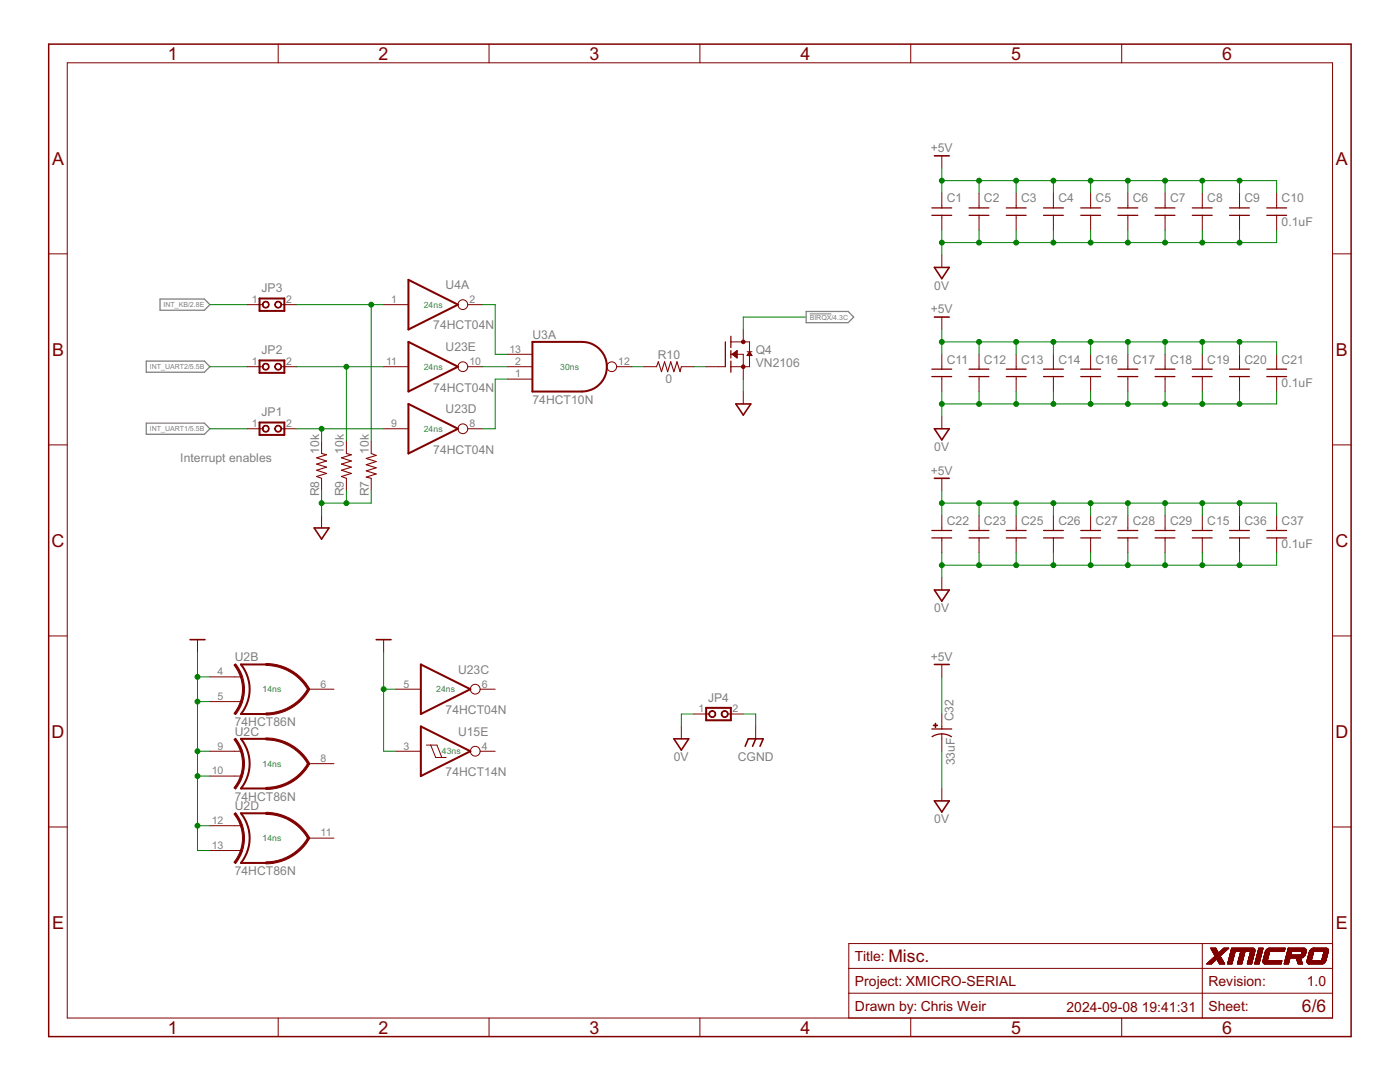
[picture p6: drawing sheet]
<svg xmlns="http://www.w3.org/2000/svg" width="279mm" height="216mm" viewBox="0 0 279 216" stroke-linecap="round" stroke-linejoin="round" font-family="sans-serif">
<path d="M31.9 59.7h8.9l1.1 1.1-1.1 1.1h-8.9zM29.2 72.1h11.6l1.1 1.1-1.1 1.1h-11.6zM160.9 62.1h8.4l1.1 1.2-1.1 1.1h-8.4zM29.2 84.4h11.6l1.1 1.2-1.1 1.1h-11.6z" fill="none" stroke="#808080" stroke-width=".25"/>
<path d="M161.6 62.6h4.3" fill="none" stroke="#808080" stroke-width=".2"/>
<g fill="none" stroke="#800000" stroke-width=".4">
<path d="M51.8 59.6h4.9v2.4h-4.9zM81.5 55.8l9.9 5-9.9 4.9zM51.8 71.9h4.9v2.5h-4.9zM81.5 68.2l9.9 5-9.9 4.9zM106.3 68.2h9.9a5 5 0 0 1 4.9 5 5 5 0 0 1-4.9 4.9h-9.9zM51.8 84.3h4.9v2.5h-4.9zM81.5 80.6l9.9 5-9.9 4.9zM53 132.6h-4.9a7.9 7.9 0 0 1 0 9.9h4.9M84 132.6l9.9 4.9-9.9 5zM53 147.4h-4.9a7.9 7.9 0 0 1 0 9.9h4.9M84 144.9l9.9 5-9.9 5zM140.9 141.2h5v2.5h-5z"/>
<path d="M53 162.3h-4.9a7.9 7.9 0 0 1 0 9.9h4.9"/>
</g>
<g fill="none" stroke="#800000" stroke-width=".2">
<path d="M13.4 12.5h252.5v190.6h-252.5zM55.5 8.8v3.7M97.6 8.8v3.7M139.7 8.8v3.7M181.8 8.8v3.7M223.9 8.8v3.7M188 31.1v2.5M188 38.5v3M195.4 38.5v3M202.8 38.5v3M210.2 38.5v3M217.7 38.5v3"/>
<path d="M225.1 38.5v3M232.5 38.5v3M239.9 38.5v3M247.4 38.5v3M254.8 38.5v3M9.7 50.7h3.7M188 43v2.9M188 50.9v2.5M195.4 43v2.9M202.8 43v2.9M210.2 43v2.9M217.7 43v2.9"/>
<path d="M225.1 43v2.9M232.5 43v2.9M239.9 43v2.9M247.4 43v2.9M254.8 43v2.9M265.9 50.7h3.7M49.3 73.2h3.1M49.3 60.8h3.1M56.1 73.2h3.1M56.1 60.8h3.1M76.6 73.2h4.9M76.6 60.8h4.9"/>
<path d="M93.3 73.2h3.1M93.3 60.8h3.1M101.3 73.2h5M101.3 75.6h5M101.3 70.7h5M123 73.2h3.1M128.5 73.2h2.5M136 73.2h2.5M140.9 73.2h3.8M145.9 68.2h3.7v5h-3.7M145.9 70.7h2.4v4.9M146.1 70.7l1-.7v1.4z"/>
<path d="M146.3 70.8h.8M146.3 70.6h.8M146.4 70.9h.7M146.5 70.4h.6M146.6 71h.5M146.6 70.3h.5M146.7 71.1h.4M146.7 70.2h.4M146.9 71.3h.2M146.9 70.1h.2M147 71.4h.1M147.1 70h.1"/>
<path d="M148.3 65.7v2.5M148.3 78.1v2.5M149.1 70.2h1M149.1 70.9h1M149.2 70.8h.8M149.3 70.7h.6M149.3 70.6h.5M149.4 70.4h.4M149.5 70.3h.2M149.6 70.2l.5 .8h-1zM188 63.3v2.4M188 70.7v3"/>
<path d="M188 75.1v3M195.4 70.7v3M195.4 75.1v3M202.8 70.7v3M202.8 75.1v3M210.2 70.7v3M210.2 75.1v3M217.7 70.7v3M217.7 75.1v3M225.1 70.7v3M225.1 75.1v3M232.5 70.7v3"/>
<path d="M232.5 75.1v3M239.9 70.7v3M239.9 75.1v3M247.4 70.7v3M247.4 75.1v3M254.8 70.7v3M254.8 75.1v3M9.7 88.8h3.7M49.3 85.6h3.1M56.1 85.6h3.1M64.2 88v2.5M64.2 95.4v2.5"/>
<path d="M69.1 88v2.5M69.1 95.4v2.5M74.1 88v2.5M74.1 95.4v2.5M76.6 85.6h4.9M93.3 85.6h3.1M188 83.1v2.5M188 95.4v2.5M265.9 88.8h3.7M64.2 102.9v2.4M188 102.9v3M188 107.3v3"/>
<path d="M188 115.3v2.4M195.4 102.9v3M195.4 107.3v3M202.8 102.9v3M202.8 107.3v3M210.2 102.9v3M210.2 107.3v3M217.7 102.9v3M217.7 107.3v3M225.1 102.9v3M225.1 107.3v3M232.5 102.9v3"/>
<path d="M232.5 107.3v3M239.9 102.9v3M239.9 107.3v3M247.4 102.9v3M247.4 107.3v3M254.8 102.9v3M254.8 107.3v3M9.7 126.9h3.7M39.4 127.6v2.5M41.9 135.1h6.2M41.9 140h6.2M61.7 137.5h5"/>
<path d="M76.6 127.6v2.5M79 137.5h5M95.8 137.5h3M188 132.6v2.5M265.9 126.9h3.7M41.9 149.9h6.2M41.9 154.9h6.2M61.7 152.4h5M79 149.9h5M85.1 148.7h2.1l1 2.5M86 148.7l1 2.5h2M95.8 149.9h3"/>
<path d="M136 144.9v2.5M138.5 142.5h3M145.2 142.5h3.1M150.8 144.9v2.5M188 142.5v3M188 146.4v3.5M188 157.3v2.5M9.7 165h3.7M41.9 164.8h6.2M41.9 169.7h6.2M61.7 167.2h5M265.9 165h3.7"/>
<path d="M169.4 193.2h96.5M169.4 198.2h96.5M239.9 188.3v14.8M241.6 189.2h1.1M241.7 189.3h1M241.7 189.4h1M241.7 189.4l1.1 .1M241.8 189.5h1M241.8 192.3h-1M241.8 189.6h1.1M241.9 192.3h-1M241.9 189.6l1 .1"/>
<path d="M241.9 189.7h1M241.9 192.2l-1 .1M241.9 191.3h1.9M241.9 189.7l1.1 .1M242 192.2h-1M242 189.8h1M242 191.3h1.8M242 192.1l-1 .1M242 189.9h1M242.1 190h1M242.1 192.1h-1M242.1 191.2h1.7"/>
<path d="M242.1 192h-.9M242.1 191.2h1.6M242.1 190.1h1M242.1 190.1h2.1M242.2 192h-1M242.2 191.1h1.5M242.2 190.2h1.9M242.2 191.9l-1 .1M242.3 191.1h1.4M242.3 191.9h-1M242.3 191h1.3M242.3 190.4h1.6"/>
<path d="M242.3 191.8l-.9 .1M242.4 190.9h1.2M242.4 191.8h-1M242.4 190.6h1.3M242.4 191.7h-.9M242.5 190.9h1M242.5 190.7h1M242.5 191.7h-1M242.5 190.8h1M242.5 191.6h-.9M242.6 191.6h-1M242.7 191.5l-1 .1"/>
<path d="M242.7 191.5h-.9M242.8 191.4l-1 .1M242.9 191.4l1 .1M242.9 191.5h1M243 191.6h1M243 191.7h1.1M243.1 191.7h1M243.1 191.8h1M243.1 191.8l1 .1M243.1 191.9h1.1M243.2 191.9l1 .1M243.2 192h1"/>
<path d="M243.2 192.1h1.1M243.3 192.1l1 .1M243.3 192.2h1M243.3 192.2l1.1 .1M243.4 192.3h1M243.6 190.7h-1.1M243.6 190.6h-1.2M243.8 190.5h-1.4M243.9 191.4h-2M243.9 190.4h-1.6M244 190.3l-1.7 .1M244.1 190.3h-1.9"/>
<path d="M244.1 190.2h-1.9M244.2 189.2h1l-1.7 1.6 .9 1.6h-1l-.6-1.1-1 1.1h-1l1.7-1.6M244.3 189.2l-1.1 1-.6-1h-1l.9 1.6M244.3 190.1h-1M244.3 190l-1 .1M244.4 190h-1M244.4 189.9h-1M244.5 189.9h-1M244.5 189.8l-1 .1M244.6 189.8h-1M244.6 189.7l-1 .1M244.7 189.7h-1"/>
<path d="M244.8 189.6l-1 .1M244.8 189.6h-1M244.9 189.5h-1M245 189.4l-1 .1M245 192.3h.9M245 192.2h.9M245 189.4h-1M245 192.1h.9M245.1 192h.8M245.1 189.3l-1 .1M245.1 192h.9M245.1 191.9h.9"/>
<path d="M245.1 191.8h.9M245.1 189.3h-1M245.2 191.7h.8M245.2 191.6h.8M245.2 189.2l-1 .1M245.2 191.5h.9M245.2 191.4h.9M245.3 191.3h.8M245.3 191.2h.8M245.3 191.1h.9M245.3 191h.9M245.4 190.9h.8"/>
<path d="M245.4 190.8h.9M245.4 190.7h.9M245.4 190.6h.9M245.5 190.5h.8M245.5 190.4h.9M245.5 190.3h.9M245.5 190.2h.9M245.6 190.2h.8M245.6 190.1h.8M245.6 190h.9M245.6 189.9h.9M245.7 189.7h4.7"/>
<path d="M245.7 189.6h4.7M245.7 189.5h4.7M245.7 189.4h4.7M245.8 189.3h4.5M245.8 189.2l4.4 .1M245.9 192.3h-.9M245.9 192.2l-.9 .1M245.9 192.1h-.9M246 191.9h-.9M246 191.8l-.9 .1M246 191.7h-.8M246.1 191.6h-.9"/>
<path d="M246.1 191.4l-.9 .1M246.2 191.2h-.9M246.2 191.1h-.9M246.2 190.9h-.8M246.3 190.8h-.9M246.3 190.7h-.9M246.3 190.5h-.9M246.4 190.4l-.9 .1M246.4 190.3h-.9M246.4 190.1h-.8M246.5 190l-.9 .1M247 192.3h.8"/>
<path d="M247 192.1h.9M247 192h.9M247.1 192h.8M247.1 191.9h.8M247.1 191.8h.9M247.1 191.7h.9M247.1 191.6h.9M247.2 191.6h.8M247.2 191.5h.9M247.2 191.4h.9M247.2 191.3h.9M247.2 191.2h.9"/>
<path d="M247.3 191.2h.8M247.3 191h.9M247.3 190.9h.9M247.4 190.8h.8M247.4 190.6h.9M247.4 190.5h.9M247.5 190.4h.8M247.5 190.2h.9M247.5 190.1h.9M247.6 190h.8M247.6 189.9h.9M247.6 189.9l-.6 2.5h.8l.7-2.5"/>
<path d="M247.8 192.3h-.8M247.9 192.2l-.9 .1M247.9 192.2h-.9M247.9 192.1h-.9M247.9 191.9l-.8 .1M248 191.8l-.9 .1M248 191.7h-.9M248.1 191.5l-.9 .1M248.1 191.4l-.9 .1M248.1 191.2h-.8M248.2 191.1h-.9M248.2 190.8h-.8"/>
<path d="M248.3 190.7h-.9M248.3 190.5h-.9M248.3 190.4l-.8 .1M248.3 190.4h-.8M248.4 190.3h-.9M248.4 190.1h-.9M248.4 190l-.8 .1M248.9 192.3h.9M249 192.2h.8M249 192.1h.9M249 192h.9M249 191.9h.9"/>
<path d="M249.1 191.8h.8M249.1 191.7h.9M249.1 191.6h.9M249.2 191.4h.8M249.2 191.3h.9M249.2 191.2h.9M249.3 191h.8M249.3 190.9h.8M249.3 190.9h.9M249.3 190.8h.9M249.4 190.6h.8M249.4 190.5h.9"/>
<path d="M249.4 190.4h.9M249.5 190.3h.8M249.5 190.2h.8M249.5 190.1h.9M249.5 190h.9M249.6 190h.8M249.6 189.9h.8M249.6 189.9l-.7 2.5h.9l.6-2.4M249.8 192.2h-.8M249.9 192.1l-.9 .1M250 191.7h-.9M250 191.5h-.8"/>
<path d="M250 191.4h-.8M250.1 191.3h-.9M250.1 189.2h.1M250.1 191.2l-.9 .1M250.1 191.1h-.8M250.1 189.2h-4.3l-.8 3.2h.9l.6-2.5M250.1 191h-.8M250.2 189.2v.1M250.2 190.8h-.9M250.2 190.7h-.8M250.2 189.3h.1M250.3 190.6h-.9"/>
<path d="M250.3 190.3l-.9 .1M250.3 189.3l.1 .1M250.4 190.2h-.9M250.4 189.4v.1M250.4 192.3h.9M250.4 189.8l-4.8 .1M250.4 189.5v.1M250.4 192.2h.9M250.4 189.8h-4.7M250.4 189.6v.2M250.4 189.8v.2M250.5 192.1h.8"/>
<path d="M250.5 192h.9M250.5 191.9h.9M250.6 191.7h.8M250.6 191.6h.9M250.6 191.5h.9M250.7 191.3h.8M250.7 191.2h.9M250.7 191.1h.9M250.7 191h.9M250.8 190.9h.8M250.8 190.9h.9M250.8 190.8h.9"/>
<path d="M250.8 190.7h.9M250.9 190.6h.8M250.9 190.5h.8M250.9 190.5h.9M250.9 190.3h.9M251 190.2h.8M251 190.1h.8M251 190.1h.9M251 189.9h.9M251.1 189.8h.8M251.1 189.7h.8M251.1 189.6h.9"/>
<path d="M251.1 189.5h.9M251.2 189.4h.8M251.2 189.3h.9M251.2 189.2h.9M251.2 189.2h.9l-.8 3.2h-.9zM251.3 192.3h-.9M251.4 192h-.9M251.4 191.9l-.9 .1M251.4 191.9h-.9M251.4 191.8h-.9M251.5 191.6h-.9M251.5 191.5l-.9 .1"/>
<path d="M251.5 191.4h-.8M251.5 191.3h-.8M251.6 191.2h-.9M251.6 191.1l-.9 .1M251.6 191h-.8M251.7 190.9h-.9M251.7 190.6h-.9M251.8 190.5h-.9M251.8 190.4h-.9M251.8 190.2h-.8M251.8 190.1l-.8 .1M251.9 190h-.9"/>
<path d="M251.9 189.8h-.8M251.9 189.7l-.8 .1M252 189.6h-.9M252 189.5h-.9M252.1 191.9h3.7M252.1 191.8h3.7M252.1 189.3l-.9 .1M252.1 191.9l.2 .4M252.1 191.8v.1M252.1 191.7h3.7l-.1 .7-3.4-.1M252.1 192h3.6M252.1 192h3.7"/>
<path d="M252.1 191.7h3.7M252.1 191.6h.8M252.1 191.7v.1M252.1 192.1h3.6M252.1 191.5h.9M252.1 191.5v.2M252.1 191.4h.9M252.1 192.2h3.6M252.2 191.3h.8M252.2 192.2h3.5M252.2 191.2h.8M252.2 191.1h.9"/>
<path d="M252.2 191h.9M252.2 192.3h3.5M252.3 190.9h.8M252.3 190.8h.9M252.3 192.3h3.4M252.3 190.7h.9M252.3 190.6h.9M252.3 190.5h.9M252.4 190.5h.8M252.4 190.4h.8M252.4 190.4h.9M252.4 190.3h.9"/>
<path d="M252.4 190.2h.9M252.5 190.1h.8M252.5 190h.8M252.5 190h.9M252.5 190l-.4 1.5M252.5 189.9h.9M252.5 189.8v.2M252.6 189.8h3.7M252.6 189.7h3.7M252.6 189.7l-.1 .1M252.6 189.7h3.8M252.7 189.6h3.7"/>
<path d="M252.7 189.5h3.7M252.7 189.5l-.1 .2M252.8 189.5h3.6M252.9 189.4h3.5M253 191.6h-.9M253 189.3l-.3 .2M253 191.3h-.9M253 191.2l-.8 .1M253.1 189.3h3.4M253.1 191.1h-.9M253.1 191h-.9M253.1 190.9h-.9"/>
<path d="M253.2 190.8l-.9 .1M253.2 189.2h3.3l-.2 .7M253.2 190.7h-.9M253.2 190.6h-.9M253.2 189.2l-.2 .1M253.3 190.3l-.9 .1M253.4 189.9h-.9M253.4 189.9l-.5 1.8M255.8 191.9h-3.7M255.8 191.8l-3.7 .1M256.3 192.3h.8M256.3 192.3h.9"/>
<path d="M256.3 192.2h.9M256.3 192.1h.9M256.3 189.8l-3.8 .1M256.3 192h.9M256.3 189.7l-3.7 .1M256.4 192h.8M256.4 191.9h.9M256.4 191.8h.9M256.4 189.4h-3.5M256.5 191.7h.8M256.5 191.6h.8M256.5 189.3h-3.5"/>
<path d="M256.5 191.5h.9M256.5 191.4h.9M256.6 191.3h.8M256.6 191.2h2.9M256.7 190.8h3.6M256.8 190.5h3.7M256.8 190.5h.8M256.8 190.4h.8M256.8 190.4h.9M256.8 190.3h.9M256.8 190.2h.9M256.9 190.1h.8"/>
<path d="M256.9 190h.8M256.9 189.9h.9M256.9 189.8h3.8M257 189.7h3.7M257 189.6h3.7M257 189.5h3.7M257 189.5h3.6M257 189.4h3.6M257.1 189.3l3.5 .1M257.1 189.3h3.4M257.1 189.2h3.2M257.1 189.2l3.3 .1"/>
<path d="M257.1 189.2l-.8 3.2h.8l.4-1.2M257.1 189.2l.7 .7-.2 .6M257.2 192.2h-.9M257.2 192.1h-.9M257.2 192h-.8M257.3 191.7h-.9M257.3 191.6h-.8M257.4 191.3h-.9M257.4 191.2l-.8 .1M257.7 190.4h-.9M257.7 190.2h-.9M257.7 190.1l-.8 .1"/>
<path d="M257.8 190h-.9M257.8 189.9h-.9M258.7 191.2l.4 1.2h.9l-.5-1.2M258.7 191.2h.9M258.7 191.3h.9M258.7 191.4h.9M258.8 191.4h.8M258.8 191.5h.9M258.8 191.6h.9M258.8 191.7h.9M258.9 191.7h.8M258.9 191.8h.9"/>
<path d="M258.9 191.9h.9M259 191.9l.8 .1M259 192h.8M259 192.1h.9M259 192.2h.9M259.1 192.2l.8 .1M259.1 192.3h.8M259.7 190.4h.9M259.7 190.3h.9M259.8 190.2h.8M259.8 190.1h.8M259.8 190h.8"/>
<path d="M259.8 191.1l-3.2 .1M259.8 189.9h.9M259.8 189.9l-.1 .6M260 191.1h-3.4M260 191.1l-.5 .1M260.1 191l-3.5 .1M260.1 191h-3.5M260.2 190.9h-3.6M260.2 190.9l-.2 .2M260.2 190.9h-3.5M260.3 190.8l-3.6 .1M260.3 189.2l.2 .1"/>
<path d="M260.3 190.8h-3.6M260.3 190.8l-.1 .1M260.4 190.7h-3.7M260.4 190.6h-3.7M260.5 190.6h-3.8M260.5 189.3l.1 .1M260.5 190.5l-.2 .3M260.5 190.5h-.8M260.5 190.4l-.8 .1M260.5 190.5h.1M260.6 190.4h-.9M260.6 190.4l-.1 .1"/>
<path d="M260.6 189.4v.1M260.6 190.2h-.8M260.6 190.1h-.8M260.6 189.5h.1M260.7 190h-.9M260.7 189.9l-.1 .5M260.7 189.9h-.9M260.7 189.8l-3.8 .1M260.7 189.7h-3.7M260.7 189.6h-3.7M260.7 189.5v.3M260.7 189.8v.1"/>
<path d="M260.8 191.9l.1 .1M260.9 191.7h3.7M260.9 191.6h.8M260.9 191.7l-.1 .2M260.9 192v.1M260.9 192.1h3.5M260.9 191.6v.1M260.9 192.1h3.4M260.9 191.5h.8M260.9 191.4h.9M260.9 192.1v.1M260.9 192.2h3.3"/>
<path d="M260.9 192.2h.1M260.9 191.3h.9M261 192.2h3.2M261 191.2h.8M261 192.2l.1 .1M261 191.1h.9M261 192.3h3.1M261 190.9h.9M261.1 190.8h.8M261.1 192.3h2.9M261.1 190.7h.9M261.1 190.6h.9"/>
<path d="M261.2 190.4h.8M261.2 190.3h.9M261.2 190.2h.9M261.3 190.1h.8M261.3 190h.8M261.3 190l-.4 1.6M261.3 189.9h.9M261.4 189.8l-.1 .2M261.5 189.5h3.6M261.6 189.5h3.5M261.6 189.5l-.2 .3M261.7 189.4h3.3"/>
<path d="M261.7 191.5l-.8 .1M261.7 189.3h3.3M261.7 189.3l-.1 .2M261.8 191.4h-.9M261.8 191.3h-.9M261.9 191.1l-.9 .1M261.9 189.3h3M261.9 189.3h-.2M261.9 191h-.9M261.9 190.9h-.9M261.9 190.8h-.8M262 190.7l-.9 .1"/>
<path d="M262 189.2h2.8M262 189.2l-.1 .1M262 190.5h-.8M262.1 190.3l-.9 .1M262.1 189.2h-.1M262.2 189.9h-.9M262.2 189.2l-.5 2.5M263.8 191.6h.8M263.8 191.5h.9M263.8 191.4h.9M263.8 191.3h.9M263.9 191.3h.8"/>
<path d="M263.9 191.2h.9M263.9 191.1h.9M263.9 191h.9M263.9 190.9h.9M264 190.9h.8M264 190.8h.9M264 190.7h.9M264 190.6h.9M264.1 192.3h-3M264.1 190.5h.8M264.1 190.3h.9M264.2 190.2h.8"/>
<path d="M264.2 192.2l-.1 .1M264.2 190.1h.8M264.2 189.9h.9M264.2 189.9l-.4 1.8M264.4 192h-3.5M264.5 191.9h-3.6M264.5 191.8l-3.6 .1M264.6 191.8h-3.7M264.6 191.7l-.4 .5M264.6 191.6v.1M264.7 191.5h-.9M264.7 189.2h.2"/>
<path d="M264.7 191.4h-.9M264.7 191.3h-.8M264.8 191l-.9 .1M264.8 190.9h-.8M264.9 189.2l.1 .2M264.9 190.6h-.9M264.9 190.5l-.8 .1M265 190.4h-.9M265 190.2h-.9M265 189.4h.1M265 190.1l-.8 .1M265 189.4l-3.4 .1"/>
<path d="M265 189.4l.1 .2M265.1 190h-.9M265.1 189.9l-.5 1.7M265.1 189.6v.1M265.1 189.8l-3.8 .1M265.1 189.8h-3.7M265.1 189.7l-3.7 .1M265.1 189.7h-3.7M265.1 189.6l-3.6 .1M265.1 189.6h-3.6M265.1 189.8v.1M265.1 189.7v.1"/>
<path d="M265.9 188.3h-96.5v14.8M55.5 203.1v3.7M97.6 203.1v3.7M139.7 203.1v3.7M181.8 203.1v3.7M223.9 203.1v3.7"/>
<circle cx="92.4" cy="60.8" r=".97"/>
<circle cx="92.4" cy="73.2" r=".97"/>
<circle cx="122.1" cy="73.2" r=".97"/>
<circle cx="92.4" cy="85.6" r=".97"/>
<circle cx="94.8" cy="137.5" r=".97"/>
<circle cx="94.8" cy="149.9" r=".97"/>
</g>
<path d="M131 73.2l.4-1 .6 2 .6-2 .6 2 .7-2 .6 2 .6-2 .6 2 .3-1M64.2 90.5l1 .2-2 .7 2 .6-2 .6 2 .6-2 .6 2 .7-2 .6 1 .3M69.1 90.5l1 .2-2 .7 2 .6-2 .6 2 .6-2 .6 2 .7-2 .6 1 .3M74.1 90.5l1 .4-2 .6 2 .6-2 .6 2 .6-2 .7 2 .6-2 .6 1 .2" fill="none" stroke="#800000" stroke-width=".21"/>
<g fill="none" stroke="#800000" stroke-width=".32">
<path d="M186.5 31.1h2.9M186.5 53.4h2.9l-1.4 2.2zM186.5 63.3h2.9M146.9 80.6h2.9l-1.5 2.2zM186.5 85.6h2.9l-1.4 2.2zM186.5 95.4h2.9M62.7 105.3h3l-1.5 2.3zM186.5 117.7h2.9l-1.4 2.3zM37.9 127.6h3M75.1 127.6h2.9M186.5 132.6h2.9M134.5 147.4h3l-1.5 2.3z"/>
<path d="M148.7 148.9l.6-1.5h3l-.6 1.5M150.8 147.4l-.6 1.5M186.5 159.8h2.9l-1.4 2.2z"/>
</g>
<g fill="#800000" stroke="#800000" stroke-width=".2">
<path d="M55 85.1a.69 .69 0 0 1 1.1 .1 .69 .69 0 0 1-.4 1 .69 .69 0 0 1-.9-.6h.2a.55 .55 0 0 1 .8-.5 .55 .55 0 0 1 .1 .9 .55 .55 0 0 1-.9-.3v-.1h-.2z" fill-rule="evenodd"/>
<path d="M52.5 85.1a.69 .69 0 0 1 1.1 .1 .69 .69 0 0 1-.4 1 .69 .69 0 0 1-.9-.6h.2a.54 .54 0 0 1 .7-.6 .54 .54 0 0 1 .2 .9 .54 .54 0 0 1-.9-.2l-.2-.1z" fill-rule="evenodd"/>
<path d="M55 72.7a.69 .69 0 0 1 1.1 .1 .69 .69 0 0 1-.4 1 .69 .69 0 0 1-.9-.6h.2a.55 .55 0 0 1 .8-.5 .55 .55 0 0 1 .1 .9 .55 .55 0 0 1-.9-.2v-.2h-.2z" fill-rule="evenodd"/>
<path d="M52.5 72.7a.69 .69 0 0 1 1.1 .1 .69 .69 0 0 1-.4 1 .69 .69 0 0 1-.9-.6h.2a.54 .54 0 0 1 .7-.6 .54 .54 0 0 1 .2 .9 .54 .54 0 0 1-.9-.1v-.2h-.2z" fill-rule="evenodd"/>
<path d="M55 60.3a.69 .69 0 0 1 1.1 .1 .69 .69 0 0 1-.4 1.1 .69 .69 0 0 1-.9-.7h.2a.55 .55 0 0 1 .8-.5 .55 .55 0 0 1 .1 1 .55 .55 0 0 1-.9-.3v-.2h-.2z" fill-rule="evenodd"/>
<path d="M52.5 60.3a.69 .69 0 0 1 1.1 .1 .69 .69 0 0 1-.4 1.1 .69 .69 0 0 1-.9-.7h.2a.54 .54 0 0 1 .7-.5 .54 .54 0 0 1 .2 .8 .54 .54 0 0 1-.9-.1v-.2h-.2z" fill-rule="evenodd"/>
<path d="M53.1 142.3a9.6 9.6 0 0 0 8.3-4.9l.4 .2a10 10 0 0 1-8.7 5.1z" fill-rule="evenodd"/>
<path d="M53.1 132.4a10 10 0 0 1 8.7 5.1l-.4 .2a9.8 9.8 0 0 0-8.3-4.9z" fill-rule="evenodd"/>
<path d="M46.7 132.7l.3-.2a8.1 8.1 0 0 1 0 10.1l-.3-.2a7.7 7.7 0 0 0 0-9.7z" fill-rule="evenodd"/>
<path d="M144.1 142a.7 .7 0 0 1 1.1 .1 .7 .7 0 0 1-.4 1.1 .7 .7 0 0 1-.9-.7h.2a.54 .54 0 0 1 .7-.6 .54 .54 0 0 1 .2 .9 .54 .54 0 0 1-.9-.1v-.2h-.2z" fill-rule="evenodd"/>
<path d="M141.6 142a.7 .7 0 0 1 1.1 .1 .7 .7 0 0 1-.4 1.1 .7 .7 0 0 1-.8-.7h.1a.54 .54 0 0 1 .7-.6 .54 .54 0 0 1 .2 .9 .54 .54 0 0 1-.9-.1v-.2h-.1z" fill-rule="evenodd"/>
<path d="M53.1 157.1a9.6 9.6 0 0 0 8.3-4.9l.4 .2a10 10 0 0 1-8.7 5.1z" fill-rule="evenodd"/>
<path d="M53.1 147.2a10.1 10.1 0 0 1 8.7 5.1l-.4 .2a9.6 9.6 0 0 0-8.3-4.9z" fill-rule="evenodd"/>
<path d="M46.7 147.6l.3-.3a8.1 8.1 0 0 1 0 10.2l-.3-.3a7.7 7.7 0 0 0 0-9.6z" fill-rule="evenodd"/>
<path d="M53.1 172a9.6 9.6 0 0 0 8.3-4.9l.4 .2a10.1 10.1 0 0 1-8.7 5.1z" fill-rule="evenodd"/>
<path d="M53.1 162.1a10 10 0 0 1 8.7 5.1l-.4 .2a9.6 9.6 0 0 0-8.3-4.9z" fill-rule="evenodd"/>
<path d="M46.7 162.4l.3-.2a8.1 8.1 0 0 1 0 10.1l-.3-.2a7.7 7.7 0 0 0 0-9.7z" fill-rule="evenodd"/>
<circle cx="148.3" cy="73.2" r=".36"/>
<circle cx="148.3" cy="68.2" r=".36"/>
</g>
<g fill="none" stroke="#800000" stroke-width=".25">
<path d="M186 41.5h3.9M186 43h3.9M193.4 41.5h4M193.4 43h4M200.8 41.5h4M200.8 43h4M208.3 41.5h3.9M208.3 43h3.9M215.7 41.5h3.9M215.7 43h3.9M223.1 41.5h4M223.1 43h4"/>
<path d="M230.5 41.5h4M230.5 43h4M238 41.5h3.9M238 43h3.9M245.4 41.5h3.9M245.4 43h3.9M252.8 41.5h4M252.8 43h4M144.8 68.2v5M145.9 67.1v2.2M145.9 70v1.4M145.9 72.1v2.2"/>
<path d="M186 73.7h3.9M186 75.1h3.9M193.4 73.7h4M193.4 75.1h4M200.8 73.7h4M200.8 75.1h4M208.3 73.7h3.9M208.3 75.1h3.9M215.7 73.7h3.9M215.7 75.1h3.9M223.1 73.7h4M223.1 75.1h4"/>
<path d="M230.5 73.7h4M230.5 75.1h4M238 73.7h3.9M238 75.1h3.9M245.4 73.7h3.9M245.4 75.1h3.9M252.8 73.7h4M252.8 75.1h4M186 105.9h3.9M186 107.3h3.9M193.4 105.9h4M193.4 107.3h4"/>
<path d="M200.8 105.9h4M200.8 107.3h4M208.3 105.9h3.9M208.3 107.3h3.9M215.7 105.9h3.9M215.7 107.3h3.9M223.1 105.9h4M223.1 107.3h4M230.5 105.9h4M230.5 107.3h4M238 105.9h3.9M238 107.3h3.9"/>
<path d="M245.4 105.9h3.9M245.4 107.3h3.9M252.8 105.9h4M252.8 107.3h4M186 145.5h3.9M186 147a3.6 3.6 0 0 1 3.9 0"/>
</g>
<g fill="#800000" stroke="#800000" stroke-width=".2">
<path d="M186.3 144.7h.8v.1h-.8z"/>
<path d="M186.6 144.3h.2v.9h-.2z"/>
</g>
<path d="M9.7 8.8h259.9v198h-259.9z" fill="none" stroke="#800000" stroke-width=".3"/>
<g fill="none" stroke="#008000" stroke-width=".2">
<path d="M188 33.6v4.9M188 36h66.8v2.5M195.4 36v2.5M202.8 36v2.5M210.2 36v2.5M217.7 36v2.5M225.1 36v2.5M232.5 36v2.5M239.9 36v2.5M247.4 36v2.5M188 45.9v5M195.4 45.9v2.5"/>
<path d="M202.8 45.9v2.5M210.2 45.9v2.5M217.7 45.9v2.5M225.1 45.9v2.5M232.5 45.9v2.5M239.9 45.9v2.5M247.4 45.9v2.5M254.8 45.9v2.5h-66.8M41.9 73.2h7.4M41.9 60.8h7.4M59.2 73.2h17.4M59.2 60.8h17.4"/>
<path d="M69.1 73.2v14.8M74.1 60.8v27.2M96.4 73.2h4.9M96.4 60.8h2.4v9.9h2.5M101.3 75.6h-2.5v10h-2.4M126.1 73.2h2.4M138.5 73.2h2.4M148.3 75.6v2.5M160.7 63.3h-12.4v2.4M188 65.7v5M188 78.1v5M188 68.2h66.8v2.5"/>
<path d="M195.4 68.2v2.5M195.4 78.1v2.5M202.8 68.2v2.5M202.8 78.1v2.5M210.2 68.2v2.5M210.2 78.1v2.5M217.7 68.2v2.5M217.7 78.1v2.5M225.1 68.2v2.5M225.1 78.1v2.5M232.5 68.2v2.5M232.5 78.1v2.5"/>
<path d="M239.9 68.2v2.5M239.9 78.1v2.5M247.4 68.2v2.5M247.4 78.1v2.5M254.8 78.1v2.5h-66.8M41.9 85.6h7.4M59.2 85.6h17.4M64.2 85.6v2.4M64.2 97.9v5M69.1 97.9v2.5M74.1 97.9v2.5h-9.9M188 97.9v5"/>
<path d="M188 110.3v5M188 100.4h66.8v2.5M195.4 100.4v2.5M195.4 110.3v2.5M202.8 100.4v2.5M202.8 110.3v2.5M210.2 100.4v2.5M210.2 110.3v2.5M217.7 100.4v2.5M217.7 110.3v2.5M225.1 100.4v2.5M225.1 110.3v2.5"/>
<path d="M232.5 100.4v2.5M232.5 110.3v2.5M239.9 100.4v2.5M239.9 110.3v2.5M247.4 100.4v2.5M247.4 110.3v2.5M254.8 110.3v2.5h-66.8M39.4 135.1h2.5M39.4 130.1v39.6h2.5M39.4 140h2.5M76.6 130.1v19.8h2.4M76.6 137.5h2.4"/>
<path d="M188 135.1v7.4M39.4 149.9h2.5M39.4 154.9h2.5M138.5 142.5h-2.5v2.4M148.3 142.5h2.5v2.4M188 149.9v7.4M39.4 164.8h2.5"/>
</g>
<g fill="#008000" stroke="#008000" stroke-width=".2">
<circle cx="76.6" cy="137.5" r=".49"/>
<circle cx="39.4" cy="135.1" r=".49"/>
<circle cx="39.4" cy="140" r=".49"/>
<circle cx="39.4" cy="149.9" r=".49"/>
<circle cx="39.4" cy="154.9" r=".49"/>
<circle cx="39.4" cy="164.8" r=".49"/>
<circle cx="188" cy="36" r=".49"/>
<circle cx="195.4" cy="36" r=".49"/>
<circle cx="202.8" cy="36" r=".49"/>
<circle cx="210.2" cy="36" r=".49"/>
<circle cx="217.7" cy="36" r=".49"/>
<circle cx="225.1" cy="36" r=".49"/>
<circle cx="232.5" cy="36" r=".49"/>
<circle cx="239.9" cy="36" r=".49"/>
<circle cx="247.4" cy="36" r=".49"/>
<circle cx="188" cy="68.2" r=".49"/>
<circle cx="195.4" cy="68.2" r=".49"/>
<circle cx="202.8" cy="68.2" r=".49"/>
<circle cx="210.2" cy="68.2" r=".49"/>
<circle cx="217.7" cy="68.2" r=".49"/>
<circle cx="225.1" cy="68.2" r=".49"/>
<circle cx="232.5" cy="68.2" r=".49"/>
<circle cx="239.9" cy="68.2" r=".49"/>
<circle cx="247.4" cy="68.2" r=".49"/>
<circle cx="188" cy="100.4" r=".49"/>
<circle cx="195.4" cy="100.4" r=".49"/>
<circle cx="202.8" cy="100.4" r=".49"/>
<circle cx="210.2" cy="100.4" r=".49"/>
<circle cx="217.7" cy="100.4" r=".49"/>
<circle cx="225.1" cy="100.4" r=".49"/>
<circle cx="232.5" cy="100.4" r=".49"/>
<circle cx="239.9" cy="100.4" r=".49"/>
<circle cx="247.4" cy="100.4" r=".49"/>
<circle cx="64.2" cy="100.4" r=".49"/>
<circle cx="69.1" cy="100.4" r=".49"/>
<circle cx="188" cy="48.4" r=".49"/>
<circle cx="195.4" cy="48.4" r=".49"/>
<circle cx="202.8" cy="48.4" r=".49"/>
<circle cx="210.2" cy="48.4" r=".49"/>
<circle cx="217.7" cy="48.4" r=".49"/>
<circle cx="247.4" cy="48.4" r=".49"/>
<circle cx="239.9" cy="48.4" r=".49"/>
<circle cx="232.5" cy="48.4" r=".49"/>
<circle cx="225.1" cy="48.4" r=".49"/>
<circle cx="188" cy="80.6" r=".49"/>
<circle cx="195.4" cy="80.6" r=".49"/>
<circle cx="202.8" cy="80.6" r=".49"/>
<circle cx="210.2" cy="80.6" r=".49"/>
<circle cx="217.7" cy="80.6" r=".49"/>
<circle cx="247.4" cy="80.6" r=".49"/>
<circle cx="239.9" cy="80.6" r=".49"/>
<circle cx="232.5" cy="80.6" r=".49"/>
<circle cx="225.1" cy="80.6" r=".49"/>
<circle cx="188" cy="112.8" r=".49"/>
<circle cx="195.4" cy="112.8" r=".49"/>
<circle cx="202.8" cy="112.8" r=".49"/>
<circle cx="210.2" cy="112.8" r=".49"/>
<circle cx="217.7" cy="112.8" r=".49"/>
<circle cx="247.4" cy="112.8" r=".49"/>
<circle cx="232.5" cy="112.8" r=".49"/>
<circle cx="225.1" cy="112.8" r=".49"/>
<circle cx="239.9" cy="112.8" r=".49"/>
<circle cx="64.2" cy="85.6" r=".49"/>
<circle cx="69.1" cy="73.2" r=".49"/>
<circle cx="74.1" cy="60.8" r=".49"/>
</g>
<g font-size="4" fill="#800000">
<text x="33.5" y="11.9">1</text>
<text x="75.6" y="11.9">2</text>
<text x="117.6" y="11.9">3</text>
<text x="159.7" y="11.9">4</text>
<text x="201.8" y="11.9">5</text>
<text x="243.9" y="11.9">6</text>
<text x="10.4" y="32.9">A</text>
<text x="266.6" y="32.9">A</text>
<text x="10.4" y="71">B</text>
<text x="266.6" y="71">B</text>
<text x="10.3" y="109.1">C</text>
<text x="266.5" y="109.1">C</text>
<text x="10.3" y="147.2">D</text>
<text x="266.5" y="147.2">D</text>
<text x="10.4" y="185.3">E</text>
<text x="266.6" y="185.3">E</text>
<text x="33.5" y="206.3">1</text>
<text x="75.6" y="206.3">2</text>
<text x="117.6" y="206.3">3</text>
<text x="159.7" y="206.3">4</text>
<text x="201.8" y="206.3">5</text>
<text x="243.9" y="206.3">6</text>
</g>
<g font-size="3.9" fill="#800000">
<text x="177.3" y="192">Misc.</text>
<text x="259.8" y="201.9">6/6</text>
</g>
<g font-size="3.1" fill="#800000">
<text x="170.6" y="191.7">Title:</text>
<text x="170.6" y="196.7">Project: XMICRO-SERIAL</text>
<text x="241.2" y="196.7">Revision:</text>
<text x="260.8" y="196.7">1.0</text>
<text x="170.6" y="201.6">Drawn by: Chris Weir</text>
<text x="212.9" y="201.9">2024-09-08</text>
<text x="227.9" y="201.9">19:41:31</text>
<text x="241.2" y="201.6">Sheet:</text>
</g>
<g font-size="2.7" fill="#808080">
<text x="185.8" y="30.3">+5V</text>
<text x="188.9" y="40.4">C1</text>
<text x="196.4" y="40.4">C2</text>
<text x="203.8" y="40.4">C3</text>
<text x="211.2" y="40.4">C4</text>
<text x="218.7" y="40.4">C5</text>
<text x="226.1" y="40.4">C6</text>
<text x="233.5" y="40.4">C7</text>
<text x="240.9" y="40.4">C8</text>
<text x="248.4" y="40.4">C9</text>
<text x="255.8" y="40.4">C10</text>
<text x="255.8" y="45.1">0.1uF</text>
<text x="52.2" y="58.3">JP3</text>
<text x="88.9" y="57.7">U4A</text>
<text x="186.5" y="57.8">0V</text>
<text x="86.5" y="65.7">74HCT04N</text>
<text x="185.8" y="62.5">+5V</text>
<text x="52.2" y="70.7">JP2</text>
<text x="88.9" y="70.1">U23E</text>
<text x="106.3" y="67.6">U3A</text>
<text x="131.3" y="71.7">R10</text>
<text x="150.8" y="70.7">Q4</text>
<text x="132.8" y="76.4">0</text>
<text x="150.8" y="73.2">VN2106</text>
<text x="188.9" y="72.6">C11</text>
<text x="196.4" y="72.6">C12</text>
<text x="203.8" y="72.6">C13</text>
<text x="211.2" y="72.6">C14</text>
<text x="218.7" y="72.6">C16</text>
<text x="226.1" y="72.6">C17</text>
<text x="233.5" y="72.6">C18</text>
<text x="240.9" y="72.6">C19</text>
<text x="248.4" y="72.6">C20</text>
<text x="255.8" y="77.3">0.1uF</text>
<text x="255.8" y="72.6">C21</text>
<text x="52.2" y="83.1">JP1</text>
<text x="86.5" y="78.1">74HCT04N</text>
<text x="88.9" y="82.5">U23D</text>
<text x="106.3" y="80.6">74HCT10N</text>
<text x="36" y="92.2">Interrupt enables</text>
<text x="63.7" y="90.5" transform="rotate(-90 63.7 90.5)">10k</text>
<text x="68.6" y="90.5" transform="rotate(-90 68.6 90.5)">10k</text>
<text x="73.6" y="90.5" transform="rotate(-90 73.6 90.5)">10k</text>
<text x="86.5" y="90.5">74HCT04N</text>
<text x="185.8" y="94.7">+5V</text>
<text x="186.5" y="90">0V</text>
<text x="63.7" y="99.1" transform="rotate(-90 63.7 99.1)">R8</text>
<text x="68.6" y="99.1" transform="rotate(-90 68.6 99.1)">R9</text>
<text x="73.6" y="99.1" transform="rotate(-90 73.6 99.1)">R7</text>
<text x="188.9" y="104.7">C22</text>
<text x="196.4" y="104.7">C23</text>
<text x="203.8" y="104.7">C25</text>
<text x="211.2" y="104.7">C26</text>
<text x="218.7" y="104.7">C27</text>
<text x="226.1" y="104.7">C28</text>
<text x="233.5" y="104.7">C29</text>
<text x="240.9" y="104.7">C15</text>
<text x="248.4" y="104.7">C36</text>
<text x="255.8" y="104.7">C37</text>
<text x="255.8" y="109.4">0.1uF</text>
<text x="186.5" y="122.2">0V</text>
<text x="46.8" y="132">U2B</text>
<text x="185.8" y="131.8">+5V</text>
<text x="91.4" y="134.4">U23C</text>
<text x="88.9" y="142.5">74HCT04N</text>
<text x="141.3" y="140">JP4</text>
<text x="190.3" y="144" transform="rotate(-90 190.3 144)">C32</text>
<text x="46.8" y="145">74HCT86N</text>
<text x="46.8" y="146.8">U2C</text>
<text x="91.4" y="146.8">U15E</text>
<text x="88.9" y="154.9">74HCT14N</text>
<text x="134.5" y="151.9">0V</text>
<text x="147.2" y="151.9">CGND</text>
<text x="190.6" y="152.7" transform="rotate(-90 190.6 152.7)">33uF</text>
<text x="46.8" y="159.8">74HCT86N</text>
<text x="46.8" y="161.7">U2D</text>
<text x="186.5" y="164.3">0V</text>
<text x="46.8" y="174.7">74HCT86N</text>
</g>
<g font-size="2.3" fill="#808080">
<text x="50.3" y="60.4">1</text>
<text x="57.1" y="60.4">2</text>
<text x="78.1" y="60.4">1</text>
<text x="93.7" y="60.4">2</text>
<text x="101.7" y="70.3">13</text>
<text x="50.3" y="72.8">1</text>
<text x="57.1" y="72.8">2</text>
<text x="77" y="72.8">11</text>
<text x="93.7" y="72.8">10</text>
<text x="102.8" y="75.3">1</text>
<text x="102.8" y="72.8">2</text>
<text x="123.4" y="72.8">12</text>
<text x="50.3" y="85.2">1</text>
<text x="57.1" y="85.2">2</text>
<text x="78.1" y="85.2">9</text>
<text x="93.7" y="85.2">8</text>
<text x="43.4" y="134.7">4</text>
<text x="64" y="137.2">6</text>
<text x="80.5" y="137.2">5</text>
<text x="96.2" y="137.2">6</text>
<text x="43.4" y="139.7">5</text>
<text x="139.4" y="142.1">1</text>
<text x="146.2" y="142.1">2</text>
<text x="43.4" y="149.6">9</text>
<text x="80.5" y="149.6">3</text>
<text x="96.2" y="149.6">4</text>
<text x="42.2" y="154.5">10</text>
<text x="64" y="152">8</text>
<text x="42.2" y="164.4">12</text>
<text x="64" y="166.9">11</text>
<text x="42.2" y="169.4">13</text>
</g>
<g font-size="1.9" fill="#008080">
<text x="84.6" y="61.4">24ns</text>
<text x="84.6" y="73.8">24ns</text>
<text x="111.8" y="73.8">30ns</text>
<text x="84.6" y="86.2">24ns</text>
<text x="52.4" y="138.1">14ns</text>
<text x="87" y="138.1">24ns</text>
<text x="52.4" y="153">14ns</text>
<text x="88.2" y="150.5">43ns</text>
<text x="52.4" y="167.8">14ns</text>
</g>
<g font-size="1.6" fill="#808080">
<text x="32.6" y="61.3">INT_KB/2.8E</text>
<text x="161.6" y="63.8">BIRQX/4.3C</text>
<text x="29.9" y="73.7">INT_UART2/5.5B</text>
<text x="29.9" y="86">INT_UART1/5.5B</text>
</g>
</svg>
